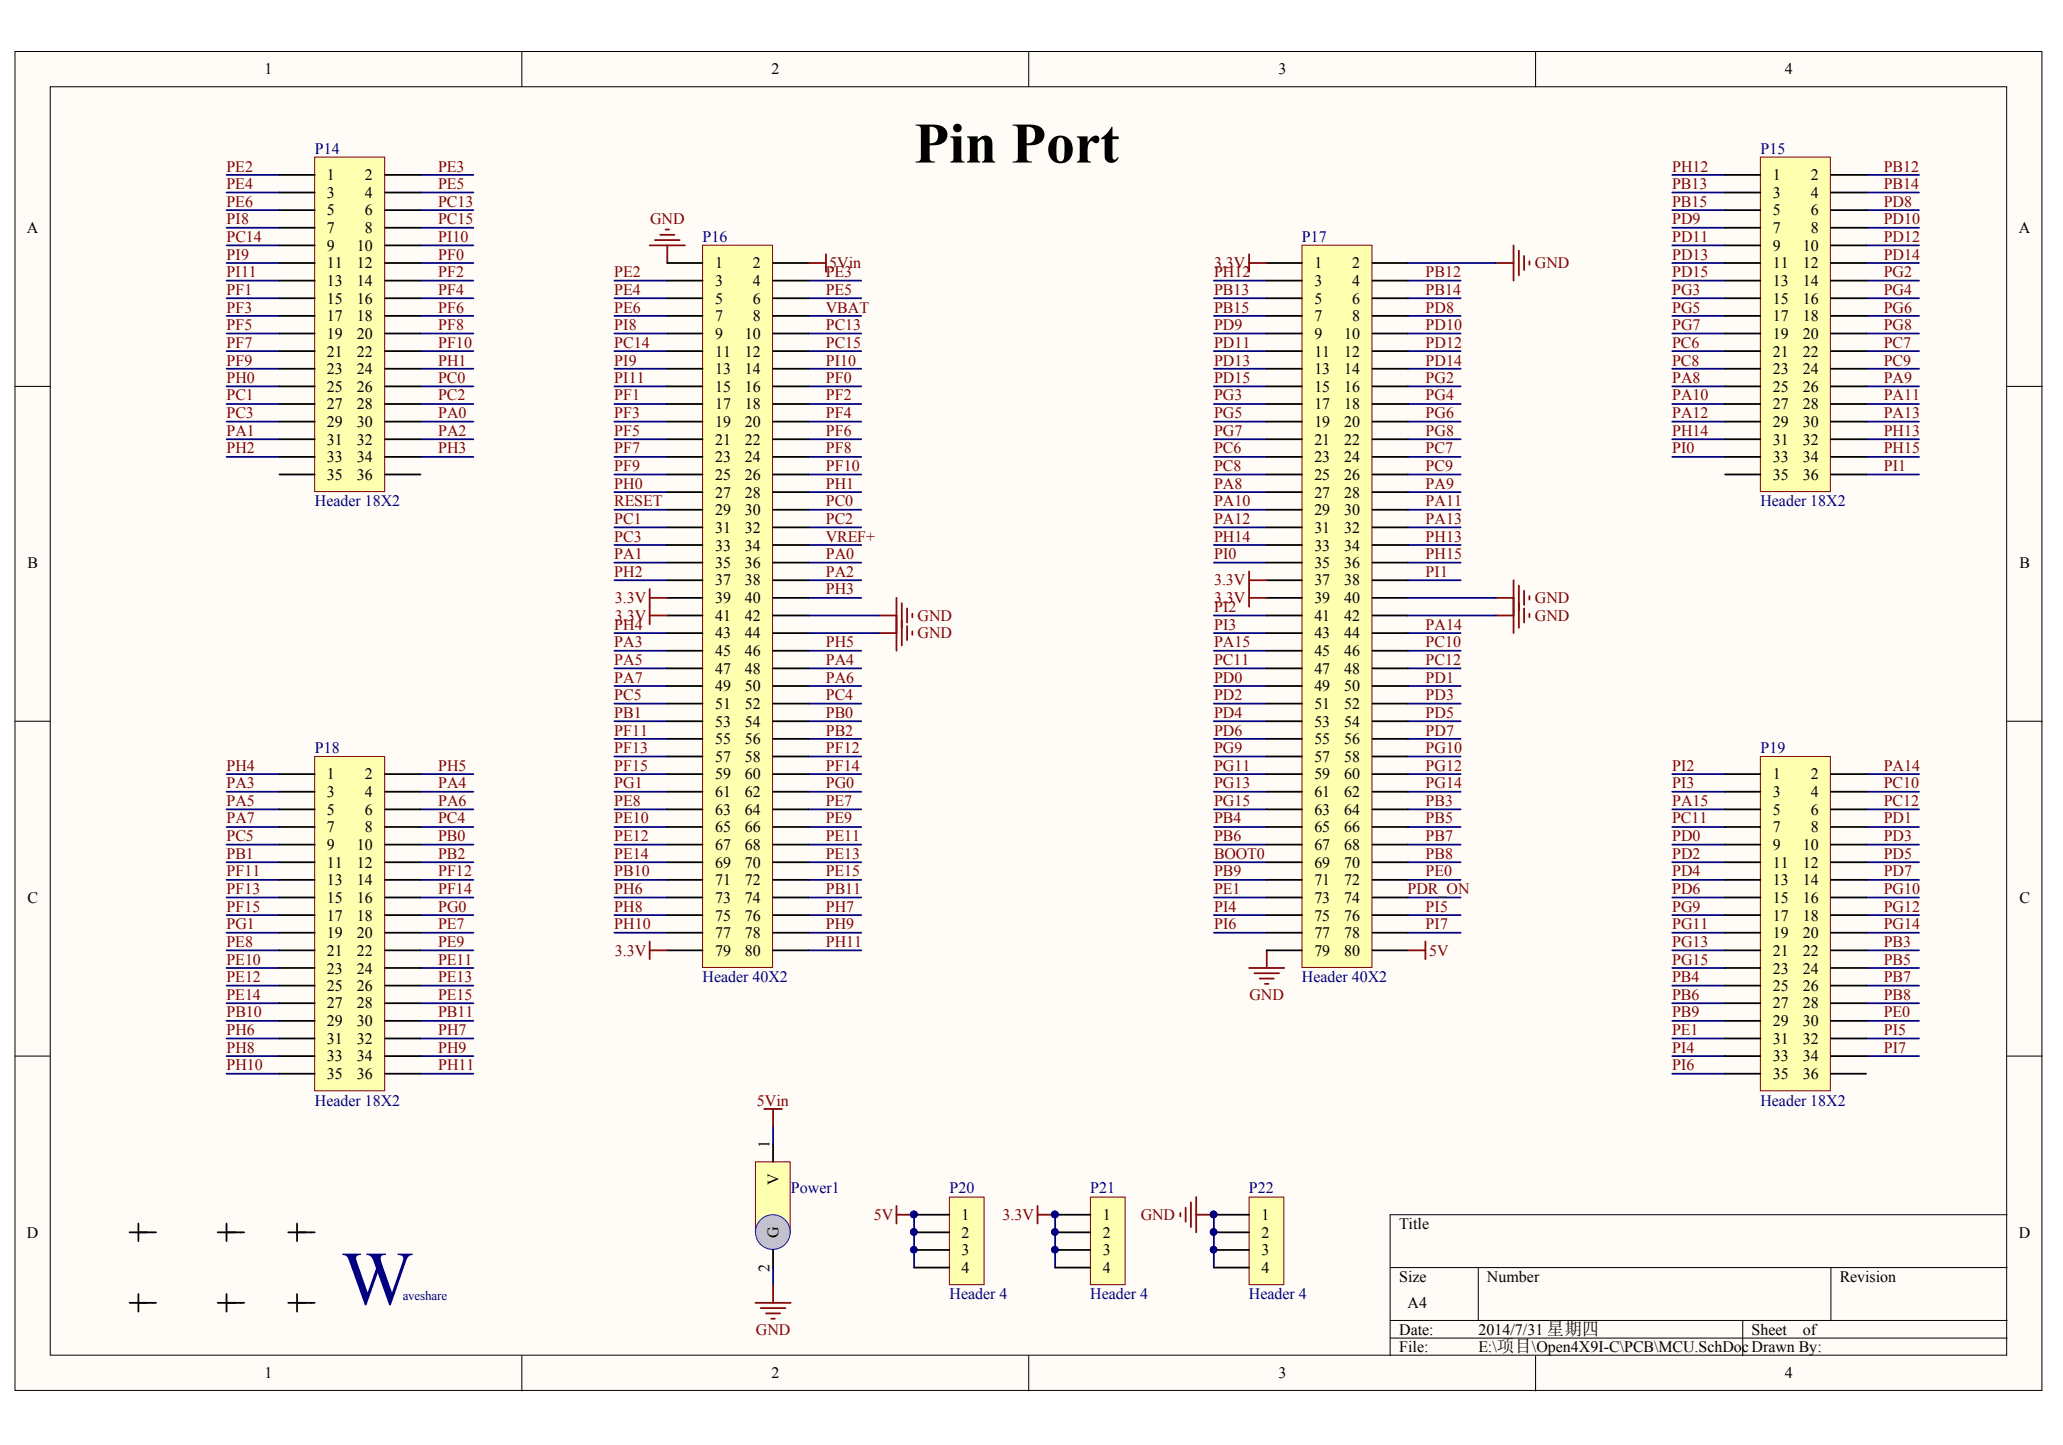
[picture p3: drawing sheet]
<svg xmlns="http://www.w3.org/2000/svg" width="291mm" height="204mm" viewBox="0 0 291 204" stroke-linecap="round" stroke-linejoin="round" font-family="sans-serif">
<g fill="#fffcf8" stroke="#000" stroke-width=".14">
<path d="M2.1 7.3h286v188.9h-286z"/>
<path d="M7.1 12.2h276v179h-276z"/>
</g>
<g fill="none" stroke="#000" stroke-width=".14">
<path d="M73.6 7.3v4.9M145.1 7.3v4.9M216.6 7.3v4.9M2.1 54.5h5M283.2 54.5h4.9M2.1 101.8h5M283.2 101.8h4.9M2.1 149h5M283.2 149h4.9M196.1 178.9h87.1M208.6 178.9v7.4M258.3 178.9v7.4"/>
<path d="M283.2 171.4h-87.1v19.9M73.6 191.3v5M145.1 191.3v5M196.1 186.3h87.1M196.1 188.8h87.1M216.6 191.3v5M245.9 186.3v5"/>
</g>
<path d="M106.6 163.9h4.9v9.9h-4.9z" fill="#ffffb0" stroke="#800000" stroke-width=".14"/>
<circle cx="109" cy="173.9" r="2.45" fill="#c0c0c0" stroke="#00f" stroke-width=".14"/>
<path d="M109.1 161.5v2.4M109.1 176.4v2.5" fill="none" stroke="#000" stroke-width=".25"/>
<path d="M129 171.4v7.5M148.9 171.4v7.5M171.2 171.4v7.5" fill="none" stroke="#000080" stroke-width=".25"/>
<g fill="#000080" stroke="#000080" stroke-width=".14">
<circle cx="148.8" cy="171.4" r=".46"/>
<circle cx="171.2" cy="171.4" r=".46"/>
<circle cx="128.9" cy="171.4" r=".46"/>
</g>
<path d="M126.5 170.2v2.5M126.5 171.4h2.5" fill="none" stroke="#800000" stroke-width=".25"/>
<path d="M133.9 168.9h4.9v12.4h-4.9z" fill="#ffffb0" stroke="#800000" stroke-width=".14"/>
<path d="M129 171.4h4.9M129 173.9h4.9M129 176.4h4.9M129 178.9h4.9" fill="none" stroke="#000" stroke-width=".25"/>
<g fill="#000080" stroke="#000080" stroke-width=".14">
<circle cx="128.9" cy="171.4" r=".46"/>
<circle cx="128.9" cy="173.8" r=".47"/>
<circle cx="128.9" cy="176.3" r=".46"/>
</g>
<path d="M153.8 168.9h4.9v12.4h-4.9z" fill="#ffffb0" stroke="#800000" stroke-width=".14"/>
<path d="M148.9 171.4h4.9M148.9 173.9h4.9M148.9 176.4h4.9M148.9 178.9h4.9" fill="none" stroke="#000" stroke-width=".25"/>
<g fill="#000080" stroke="#000080" stroke-width=".14">
<circle cx="148.8" cy="171.4" r=".46"/>
<circle cx="148.8" cy="173.8" r=".47"/>
<circle cx="148.8" cy="176.3" r=".46"/>
</g>
<path d="M176.2 168.9h4.9v12.4h-4.9z" fill="#ffffb0" stroke="#800000" stroke-width=".14"/>
<path d="M30.7 173.9h3.7M32 172.7v2.4M40.7 173.9h3.7M41.9 172.7v2.4M171.2 171.4h5M171.2 173.9h5M171.2 176.4h5M171.2 178.9h5M30.7 183.8h3.7M32 182.6v2.5M40.7 183.8h3.7M41.9 182.6v2.5" fill="none" stroke="#000" stroke-width=".25"/>
<g fill="#000080" stroke="#000080" stroke-width=".14">
<circle cx="171.2" cy="171.4" r=".46"/>
<circle cx="171.2" cy="173.8" r=".47"/>
<circle cx="171.2" cy="176.3" r=".46"/>
<circle cx="148.8" cy="171.4" r=".46"/>
</g>
<g fill="none" stroke="#000080" stroke-width=".25">
<path d="M86.7 39.6h7.4M114 39.6h7.5M171.2 39.6h7.5M198.6 39.6h7.5M86.7 42.1h7.4M86.7 44.6h7.4M86.7 47.1h7.4M86.7 49.5h7.4M86.7 59.5h7.4M86.7 57h7.4M86.7 54.5h7.4M86.7 52h7.4"/>
<path d="M114 42.1h7.5M114 44.6h7.5M114 47.1h7.5M114 49.5h7.5M114 59.5h7.5M114 57h7.5M114 54.5h7.5M114 52h7.5M171.2 42.1h7.5M171.2 44.6h7.5M171.2 47.1h7.5M171.2 49.5h7.5"/>
<path d="M171.2 59.5h7.5M171.2 57h7.5M171.2 54.5h7.5M171.2 52h7.5M198.6 42.1h7.5M198.6 44.6h7.5M198.6 47.1h7.5M198.6 49.5h7.5M198.6 59.5h7.5M198.6 57h7.5M198.6 54.5h7.5M198.6 52h7.5"/>
<path d="M86.7 62h7.4M86.7 79.4h7.4M86.7 76.9h7.4M86.7 64.5h7.4M86.7 67h7.4M86.7 69.4h7.4M86.7 71.9h7.4M86.7 74.4h7.4M114 62h7.5M114 79.4h7.5M114 76.9h7.5M114 64.5h7.5"/>
<path d="M114 67h7.5M114 69.4h7.5M114 71.9h7.5M114 74.4h7.5M171.2 62h7.5M171.2 79.4h7.5M171.2 76.9h7.5M171.2 64.5h7.5M171.2 67h7.5M171.2 69.4h7.5M171.2 71.9h7.5M171.2 74.4h7.5"/>
<path d="M198.6 62h7.5M198.6 79.4h7.5M198.6 76.9h7.5M198.6 64.5h7.5M198.6 67h7.5M198.6 69.4h7.5M198.6 71.9h7.5M198.6 74.4h7.5M86.7 91.8h7.4M86.7 89.3h7.4M86.7 81.9h7.4M86.7 94.3h7.4"/>
<path d="M86.7 96.8h7.4M86.7 99.3h7.4M114 91.8h7.5M114 81.9h7.5M114 94.3h7.5M114 96.8h7.5M114 99.3h7.5M114 84.4h7.5M171.2 91.8h7.5M171.2 89.3h7.5M171.2 94.3h7.5M171.2 96.8h7.5"/>
<path d="M171.2 99.3h7.5M171.2 86.9h7.5M198.6 91.8h7.5M198.6 89.3h7.5M198.6 81.9h7.5M198.6 94.3h7.5M198.6 96.8h7.5M198.6 99.3h7.5M86.7 116.7h7.4M86.7 114.2h7.4M86.7 111.7h7.4M86.7 109.2h7.4"/>
<path d="M86.7 106.7h7.4M86.7 101.8h7.4M86.7 104.3h7.4M86.7 119.2h7.4M114 116.7h7.5M114 114.2h7.5M114 111.7h7.5M114 109.2h7.5M114 106.7h7.5M114 101.8h7.5M114 104.3h7.5M114 119.2h7.5"/>
<path d="M171.2 116.7h7.5M171.2 114.2h7.5M171.2 111.7h7.5M171.2 109.2h7.5M171.2 106.7h7.5M171.2 101.8h7.5M171.2 104.3h7.5M171.2 119.2h7.5M198.6 116.7h7.5M198.6 114.2h7.5M198.6 111.7h7.5M198.6 109.2h7.5"/>
<path d="M198.6 106.7h7.5M198.6 101.8h7.5M198.6 104.3h7.5M198.6 119.2h7.5M86.7 131.6h7.4M86.7 121.7h7.4M86.7 124.2h7.4M86.7 126.6h7.4M86.7 129.1h7.4M114 131.6h7.5M114 121.7h7.5M114 124.2h7.5"/>
<path d="M114 126.6h7.5M114 129.1h7.5M114 134.1h7.5M171.2 131.6h7.5M171.2 121.7h7.5M171.2 124.2h7.5M171.2 126.6h7.5M171.2 129.1h7.5M198.6 131.6h7.5M198.6 121.7h7.5M198.6 124.2h7.5M198.6 126.6h7.5"/>
<path d="M198.6 129.1h7.5M109.1 159v2.5M109.1 178.9v2.5"/>
</g>
<g fill="none" stroke="#800000" stroke-width=".25">
<path d="M91.7 34.6h4.9M92.4 33.9h3.5M93.1 33.1h2M93.9 32.4h.5M94.1 34.6v2.5M176.2 136.6h5M177 137.3h3.4M177.7 138.1h2M178.5 138.8h.5M178.7 134.1v2.5M107.8 156.5h2.5M109.1 156.5v2.5"/>
<path d="M146.4 171.4h2.5M146.4 170.2v2.5M166.5 171.2v.5M167.3 170.4v2M168 169.7v3.5M168.8 168.9v5M168.8 171.4h2.4M106.6 183.8h5M107.3 184.6h3.5M108.1 185.3h2M108.8 186.1h.5M109.1 181.4v2.4"/>
</g>
<path d="M33.9 173.9h.1M43.9 173.9h.1M33.9 183.9h.1M43.9 183.9h.1" fill="none" stroke="#00f" stroke-width=".25"/>
<path d="M99.1 34.6h9.9v101.9h-9.9z" fill="#ffffb0" stroke="#800000" stroke-width=".14"/>
<g fill="none" stroke="#000" stroke-width=".25">
<path d="M94.1 37.1h5M94.1 39.6h5M109.1 37.1h4.9M109.1 39.6h4.9M94.1 42.1h5M94.1 44.6h5M94.1 47.1h5M94.1 49.5h5M94.1 52h5M94.1 54.5h5M94.1 57h5M94.1 59.5h5"/>
<path d="M109.1 42.1h4.9M109.1 44.6h4.9M109.1 47.1h4.9M109.1 49.5h4.9M109.1 52h4.9M109.1 54.5h4.9M109.1 57h4.9M109.1 59.5h4.9M94.1 62h5M94.1 64.5h5M94.1 67h5M94.1 69.4h5"/>
<path d="M94.1 71.9h5M94.1 74.4h5M94.1 76.9h5M94.1 79.4h5M109.1 62h4.9M109.1 64.5h4.9M109.1 67h4.9M109.1 69.4h4.9M109.1 71.9h4.9M109.1 74.4h4.9M109.1 76.9h4.9M109.1 79.4h4.9"/>
<path d="M94.1 81.9h5M94.1 84.4h5M94.1 86.9h5M94.1 89.3h5M94.1 91.8h5M94.1 94.3h5M94.1 96.8h5M94.1 99.3h5M109.1 81.9h4.9M109.1 84.4h4.9M109.1 86.9h4.9M109.1 89.3h4.9"/>
<path d="M109.1 91.8h4.9M109.1 94.3h4.9M109.1 96.8h4.9M109.1 99.3h4.9M94.1 101.8h5M94.1 104.3h5M94.1 106.7h5M94.1 109.2h5M94.1 111.7h5M94.1 114.2h5M94.1 116.7h5M94.1 119.2h5"/>
<path d="M109.1 101.8h4.9M109.1 104.3h4.9M109.1 106.7h4.9M109.1 109.2h4.9M109.1 111.7h4.9M109.1 114.2h4.9M109.1 116.7h4.9M109.1 119.2h4.9M94.1 121.7h5M94.1 124.2h5M94.1 126.6h5M94.1 129.1h5"/>
<path d="M94.1 131.6h5M94.1 134.1h5M109.1 121.7h4.9M109.1 124.2h4.9M109.1 126.6h4.9M109.1 129.1h4.9M109.1 131.6h4.9M109.1 134.1h4.9"/>
</g>
<path d="M183.7 34.6h9.9v101.9h-9.9z" fill="#ffffb0" stroke="#800000" stroke-width=".14"/>
<g fill="none" stroke="#000" stroke-width=".25">
<path d="M178.7 37.1h5M178.7 39.6h5M193.6 37.1h5M193.6 39.6h5M178.7 42.1h5M178.7 44.6h5M178.7 47.1h5M178.7 49.5h5M178.7 52h5M178.7 54.5h5M178.7 57h5M178.7 59.5h5"/>
<path d="M193.6 42.1h5M193.6 44.6h5M193.6 47.1h5M193.6 49.5h5M193.6 52h5M193.6 54.5h5M193.6 57h5M193.6 59.5h5M178.7 62h5M178.7 64.5h5M178.7 67h5M178.7 69.4h5"/>
<path d="M178.7 71.9h5M178.7 74.4h5M178.7 76.9h5M178.7 79.4h5M193.6 62h5M193.6 64.5h5M193.6 67h5M193.6 69.4h5M193.6 71.9h5M193.6 74.4h5M193.6 76.9h5M193.6 79.4h5"/>
<path d="M178.7 81.9h5M178.7 84.4h5M178.7 86.9h5M178.7 89.3h5M178.7 91.8h5M178.7 94.3h5M178.7 96.8h5M178.7 99.3h5M193.6 81.9h5M193.6 84.4h5M193.6 86.9h5M193.6 89.3h5"/>
<path d="M193.6 91.8h5M193.6 94.3h5M193.6 96.8h5M193.6 99.3h5M178.7 101.8h5M178.7 104.3h5M178.7 106.7h5M178.7 109.2h5M178.7 111.7h5M178.7 114.2h5M178.7 116.7h5M178.7 119.2h5"/>
<path d="M193.6 101.8h5M193.6 104.3h5M193.6 106.7h5M193.6 109.2h5M193.6 111.7h5M193.6 114.2h5M193.6 116.7h5M193.6 119.2h5M178.7 121.7h5M178.7 124.2h5M178.7 126.6h5M178.7 129.1h5"/>
<path d="M178.7 131.6h5M178.7 134.1h5M193.6 121.7h5M193.6 124.2h5M193.6 126.6h5M193.6 129.1h5M193.6 131.6h5M193.6 134.1h5"/>
</g>
<g fill="none" stroke="#800000" stroke-width=".25">
<path d="M211 37.1h2.5M213.5 34.6v5M214.3 35.4v3.5M215 36.1v2M215.8 36.9v.5M124 86.9h2.5M124 89.3h2.5M126.5 84.4v7.4M127.2 85.1v6M128 85.9v1.9M128 88.3v2M128.7 86.6v.5"/>
<path d="M128.7 89.1v.5M211 86.9h2.5M211 84.4h2.5M213.5 81.9v7.4M214.3 82.6v6M215 83.4v2M215 85.9v1.9M215.8 84.1v.5M215.8 86.6v.5"/>
</g>
<g fill="none" stroke="#000080" stroke-width=".25">
<path d="M32 37.1h7.4M32 24.7h7.4M32 27.2h7.4M32 29.7h7.4M32 32.1h7.4M32 34.6h7.4M32 39.6h7.4M59.3 37.1h7.5M59.3 24.7h7.5M59.3 27.2h7.5M59.3 29.7h7.5M59.3 32.1h7.5"/>
<path d="M59.3 34.6h7.5M59.3 39.6h7.5M198.6 37.1h12.4M235.9 37.1h7.5M235.9 24.7h7.5M235.9 27.2h7.5M235.9 29.7h7.5M235.9 32.1h7.5M235.9 34.6h7.5M235.9 39.6h7.5M263.3 37.1h7.4M263.3 24.7h7.4"/>
<path d="M263.3 27.2h7.4M263.3 29.7h7.4M263.3 32.1h7.4M263.3 34.6h7.4M263.3 39.6h7.4M32 47.1h7.4M32 44.6h7.4M32 42.1h7.4M32 49.5h7.4M32 52h7.4M32 54.5h7.4M32 57h7.4"/>
<path d="M32 59.5h7.4M59.3 47.1h7.5M59.3 44.6h7.5M59.3 42.1h7.5M59.3 49.5h7.5M59.3 52h7.5M59.3 54.5h7.5M59.3 57h7.5M59.3 59.5h7.5M235.9 47.1h7.5M235.9 44.6h7.5M235.9 42.1h7.5"/>
<path d="M235.9 49.5h7.5M235.9 52h7.5M235.9 54.5h7.5M235.9 57h7.5M235.9 59.5h7.5M263.3 47.1h7.4M263.3 44.6h7.4M263.3 42.1h7.4M263.3 49.5h7.4M263.3 52h7.4M263.3 54.5h7.4M263.3 57h7.4"/>
<path d="M263.3 59.5h7.4M32 64.5h7.4M32 62h7.4M59.3 64.5h7.5M59.3 62h7.5M235.9 64.5h7.5M235.9 62h7.5M263.3 64.5h7.4M263.3 62h7.4M263.3 67h7.4M114 86.9h10M114 89.3h10"/>
<path d="M198.6 86.9h12.4M198.6 84.4h12.4M32 111.7h7.4M32 109.2h7.4M32 114.2h7.4M32 116.7h7.4M32 119.2h7.4M59.3 111.7h7.5M59.3 109.2h7.5M59.3 114.2h7.5M59.3 116.7h7.5M59.3 119.2h7.5"/>
<path d="M235.9 111.7h7.5M235.9 109.2h7.5M235.9 114.2h7.5M235.9 116.7h7.5M235.9 119.2h7.5M263.3 111.7h7.4M263.3 109.2h7.4M263.3 114.2h7.4M263.3 116.7h7.4M263.3 119.2h7.4M32 136.6h7.4M32 134.1h7.4"/>
<path d="M32 131.6h7.4M32 129.1h7.4M32 126.6h7.4M32 121.7h7.4M32 124.2h7.4M32 139.1h7.4M59.3 136.6h7.5M59.3 134.1h7.5M59.3 131.6h7.5M59.3 129.1h7.5M59.3 126.6h7.5M59.3 121.7h7.5"/>
<path d="M59.3 124.2h7.5M59.3 139.1h7.5M235.9 136.6h7.5M235.9 134.1h7.5M235.9 131.6h7.5M235.9 129.1h7.5M235.9 126.6h7.5M235.9 121.7h7.5M235.9 124.2h7.5M235.9 139.1h7.5M263.3 136.6h7.4M263.3 134.1h7.4"/>
<path d="M263.3 131.6h7.4M263.3 129.1h7.4M263.3 126.6h7.4M263.3 121.7h7.4M263.3 124.2h7.4M263.3 139.1h7.4M32 151.5h7.4M32 141.6h7.4M32 144.1h7.4M32 146.5h7.4M32 149h7.4M59.3 151.5h7.5"/>
<path d="M59.3 141.6h7.5M59.3 144.1h7.5M59.3 146.5h7.5M59.3 149h7.5M235.9 151.5h7.5M235.9 141.6h7.5M235.9 144.1h7.5M235.9 146.5h7.5M235.9 149h7.5M263.3 141.6h7.4M263.3 144.1h7.4M263.3 146.5h7.4"/>
<path d="M263.3 149h7.4"/>
</g>
<path d="M44.4 22.2h9.9v47.2h-9.9z" fill="#ffffb0" stroke="#800000" stroke-width=".14"/>
<g fill="none" stroke="#000" stroke-width=".25">
<path d="M39.4 24.7h5M39.4 27.2h5M39.4 29.7h5M39.4 32.1h5M39.4 34.6h5M39.4 37.1h5M39.4 39.6h5M54.3 24.7h5M54.3 27.2h5M54.3 29.7h5M54.3 32.1h5M54.3 34.6h5"/>
<path d="M54.3 37.1h5M54.3 39.6h5M39.4 42.1h5M39.4 44.6h5M39.4 47.1h5M39.4 49.5h5M39.4 52h5M39.4 54.5h5M39.4 57h5M39.4 59.5h5M54.3 42.1h5M54.3 44.6h5"/>
<path d="M54.3 47.1h5M54.3 49.5h5M54.3 52h5M54.3 54.5h5M54.3 57h5M54.3 59.5h5M39.4 62h5M39.4 64.5h5M39.4 67h5M54.3 62h5M54.3 64.5h5M54.3 67h5"/>
</g>
<path d="M44.4 106.7h9.9v47.2h-9.9z" fill="#ffffb0" stroke="#800000" stroke-width=".14"/>
<g fill="none" stroke="#000" stroke-width=".25">
<path d="M39.4 109.2h5M39.4 111.7h5M39.4 114.2h5M39.4 116.7h5M39.4 119.2h5M54.3 109.2h5M54.3 111.7h5M54.3 114.2h5M54.3 116.7h5M54.3 119.2h5M39.4 121.7h5M39.4 124.2h5"/>
<path d="M39.4 126.6h5M39.4 129.1h5M39.4 131.6h5M39.4 134.1h5M39.4 136.6h5M39.4 139.1h5M54.3 121.7h5M54.3 124.2h5M54.3 126.6h5M54.3 129.1h5M54.3 131.6h5M54.3 134.1h5"/>
<path d="M54.3 136.6h5M54.3 139.1h5M39.4 141.6h5M39.4 144.1h5M39.4 146.5h5M39.4 149h5M39.4 151.5h5M54.3 141.6h5M54.3 144.1h5M54.3 146.5h5M54.3 149h5M54.3 151.5h5"/>
</g>
<path d="M248.3 22.2h9.9v47.2h-9.9z" fill="#ffffb0" stroke="#800000" stroke-width=".14"/>
<g fill="none" stroke="#000" stroke-width=".25">
<path d="M243.4 24.7h4.9M243.4 27.2h4.9M243.4 29.7h4.9M243.4 32.1h4.9M243.4 34.6h4.9M243.4 37.1h4.9M243.4 39.6h4.9M258.3 24.7h5M258.3 27.2h5M258.3 29.7h5M258.3 32.1h5M258.3 34.6h5"/>
<path d="M258.3 37.1h5M258.3 39.6h5M243.4 42.1h4.9M243.4 44.6h4.9M243.4 47.1h4.9M243.4 49.5h4.9M243.4 52h4.9M243.4 54.5h4.9M243.4 57h4.9M243.4 59.5h4.9M258.3 42.1h5M258.3 44.6h5"/>
<path d="M258.3 47.1h5M258.3 49.5h5M258.3 52h5M258.3 54.5h5M258.3 57h5M258.3 59.5h5M243.4 62h4.9M243.4 64.5h4.9M243.4 67h4.9M258.3 62h5M258.3 64.5h5M258.3 67h5"/>
</g>
<path d="M248.3 106.7h9.9v47.2h-9.9z" fill="#ffffb0" stroke="#800000" stroke-width=".14"/>
<g fill="none" stroke="#000" stroke-width=".25">
<path d="M243.4 109.2h4.9M243.4 111.7h4.9M243.4 114.2h4.9M243.4 116.7h4.9M243.4 119.2h4.9M258.3 109.2h5M258.3 111.7h5M258.3 114.2h5M258.3 116.7h5M258.3 119.2h5M243.4 121.7h4.9M243.4 124.2h4.9"/>
<path d="M243.4 126.6h4.9M243.4 129.1h4.9M243.4 131.6h4.9M243.4 134.1h4.9M243.4 136.6h4.9M243.4 139.1h4.9M258.3 121.7h5M258.3 124.2h5M258.3 126.6h5M258.3 129.1h5M258.3 131.6h5M258.3 134.1h5"/>
<path d="M258.3 136.6h5M258.3 139.1h5M243.4 141.6h4.9M243.4 144.1h4.9M243.4 146.5h4.9M243.4 149h4.9M243.4 151.5h4.9M258.3 141.6h5M258.3 144.1h5M258.3 146.5h5M258.3 149h5M258.3 151.5h5"/>
<path d="M18.3 173.9h3.7M19.5 172.7v2.4M18.3 183.8h3.7M19.5 182.6v2.5"/>
</g>
<g fill="none" stroke="#800000" stroke-width=".25">
<path d="M114 37.1h2.5M116.5 35.9v2.5M176.2 35.9v2.5M176.2 37.1h2.5M91.7 83.1v5M91.7 84.4h2.4M91.7 86.9h2.4M176.2 84.4h2.5M176.2 80.6v5M176.2 81.9h2.5M91.7 132.9v2.4M91.7 134.1h2.4"/>
<path d="M198.6 134.1h2.5M201.1 132.9v2.4"/>
</g>
<path d="M21.5 173.9h.1M21.5 183.9h.1" fill="none" stroke="#00f" stroke-width=".25"/>
<text font-size="10.8" fill="#000080" x="48.2" y="184">W</text>
<text font-size="8.1" x="129" y="22.9">Pin Port</text>
<g font-size="2.3">
<text x="37.3" y="10.5">1</text>
<text x="108.8" y="10.5">2</text>
<text x="180.4" y="10.5">3</text>
<text x="251.8" y="10.5">4</text>
<text x="46.1" y="25.4">1</text>
<text x="46.1" y="27.9">3</text>
<text x="51.5" y="25.4">2</text>
<text x="51.5" y="27.9">4</text>
<text x="250.1" y="25.4">1</text>
<text x="250.1" y="27.9">3</text>
<text x="255.5" y="25.4">2</text>
<text x="255.5" y="27.9">4</text>
<text x="3.8" y="32.9">A</text>
<text x="46.1" y="30.4">5</text>
<text x="46.1" y="32.9">7</text>
<text x="46.1" y="35.4">9</text>
<text x="50.3" y="35.4">10</text>
<text x="51.5" y="30.4">6</text>
<text x="51.5" y="32.9">8</text>
<text x="250.1" y="30.4">5</text>
<text x="250.1" y="32.9">7</text>
<text x="250.1" y="35.4">9</text>
<text x="254.3" y="35.4">10</text>
<text x="255.5" y="30.4">6</text>
<text x="255.5" y="32.9">8</text>
<text x="284.8" y="32.9">A</text>
<text x="46.1" y="37.9">11</text>
<text x="46.1" y="40.4">13</text>
<text x="50.3" y="37.9">12</text>
<text x="50.3" y="40.4">14</text>
<text x="100.9" y="37.9">1</text>
<text x="100.9" y="40.4">3</text>
<text x="106.2" y="37.9">2</text>
<text x="106.2" y="40.4">4</text>
<text x="185.4" y="37.9">1</text>
<text x="185.4" y="40.4">3</text>
<text x="190.8" y="37.9">2</text>
<text x="190.8" y="40.4">4</text>
<text x="250.1" y="37.9">11</text>
<text x="250.1" y="40.4">13</text>
<text x="254.3" y="37.9">12</text>
<text x="254.3" y="40.4">14</text>
<text x="46.1" y="42.9">15</text>
<text x="46.1" y="45.3">17</text>
<text x="46.1" y="47.9">19</text>
<text x="50.3" y="42.9">16</text>
<text x="50.3" y="45.3">18</text>
<text x="50.3" y="47.9">20</text>
<text x="100.9" y="42.9">5</text>
<text x="100.9" y="45.3">7</text>
<text x="100.9" y="47.9">9</text>
<text x="105.1" y="47.9">10</text>
<text x="106.2" y="42.9">6</text>
<text x="106.2" y="45.3">8</text>
<text x="185.4" y="42.9">5</text>
<text x="185.4" y="45.3">7</text>
<text x="185.4" y="47.9">9</text>
<text x="189.6" y="47.9">10</text>
<text x="190.8" y="42.9">6</text>
<text x="190.8" y="45.3">8</text>
<text x="250.1" y="42.9">15</text>
<text x="250.1" y="45.3">17</text>
<text x="250.1" y="47.9">19</text>
<text x="254.3" y="42.9">16</text>
<text x="254.3" y="45.3">18</text>
<text x="254.3" y="47.9">20</text>
<text x="46.1" y="50.3">21</text>
<text x="46.1" y="52.8">23</text>
<text x="50.3" y="50.3">22</text>
<text x="50.3" y="52.8">24</text>
<text x="100.9" y="50.3">11</text>
<text x="100.9" y="52.8">13</text>
<text x="105.1" y="50.3">12</text>
<text x="105.1" y="52.8">14</text>
<text x="185.4" y="50.3">11</text>
<text x="185.4" y="52.8">13</text>
<text x="189.6" y="50.3">12</text>
<text x="189.6" y="52.8">14</text>
<text x="250.1" y="50.3">21</text>
<text x="250.1" y="52.8">23</text>
<text x="254.3" y="50.3">22</text>
<text x="254.3" y="52.8">24</text>
<text x="46.1" y="55.3">25</text>
<text x="46.1" y="57.8">27</text>
<text x="50.3" y="55.3">26</text>
<text x="50.3" y="57.8">28</text>
<text x="100.9" y="55.3">15</text>
<text x="100.9" y="57.8">17</text>
<text x="105.1" y="55.3">16</text>
<text x="105.1" y="57.8">18</text>
<text x="185.4" y="55.3">15</text>
<text x="185.4" y="57.8">17</text>
<text x="189.6" y="55.3">16</text>
<text x="189.6" y="57.8">18</text>
<text x="250.1" y="55.3">25</text>
<text x="250.1" y="57.8">27</text>
<text x="254.3" y="55.3">26</text>
<text x="254.3" y="57.8">28</text>
<text x="46.1" y="60.2">29</text>
<text x="46.1" y="62.8">31</text>
<text x="46.1" y="65.2">33</text>
<text x="50.3" y="60.2">30</text>
<text x="50.3" y="62.8">32</text>
<text x="50.3" y="65.2">34</text>
<text x="100.9" y="60.2">19</text>
<text x="100.9" y="62.8">21</text>
<text x="100.9" y="65.2">23</text>
<text x="105.1" y="60.2">20</text>
<text x="105.1" y="62.8">22</text>
<text x="105.1" y="65.2">24</text>
<text x="185.4" y="60.2">19</text>
<text x="185.4" y="62.8">21</text>
<text x="185.4" y="65.2">23</text>
<text x="189.6" y="60.2">20</text>
<text x="189.6" y="62.8">22</text>
<text x="189.6" y="65.2">24</text>
<text x="250.1" y="60.2">29</text>
<text x="250.1" y="62.8">31</text>
<text x="250.1" y="65.2">33</text>
<text x="254.3" y="60.2">30</text>
<text x="254.3" y="62.8">32</text>
<text x="254.3" y="65.2">34</text>
<text x="46.1" y="67.7">35</text>
<text x="50.3" y="67.7">36</text>
<text x="100.9" y="67.7">25</text>
<text x="100.9" y="70.2">27</text>
<text x="105.1" y="67.7">26</text>
<text x="105.1" y="70.2">28</text>
<text x="185.4" y="67.7">25</text>
<text x="185.4" y="70.2">27</text>
<text x="189.6" y="67.7">26</text>
<text x="189.6" y="70.2">28</text>
<text x="250.1" y="67.7">35</text>
<text x="254.3" y="67.7">36</text>
<text x="100.9" y="72.7">29</text>
<text x="100.9" y="75.2">31</text>
<text x="100.9" y="77.7">33</text>
<text x="105.1" y="72.7">30</text>
<text x="105.1" y="75.2">32</text>
<text x="105.1" y="77.7">34</text>
<text x="185.4" y="72.7">29</text>
<text x="185.4" y="75.2">31</text>
<text x="185.4" y="77.7">33</text>
<text x="189.6" y="72.7">30</text>
<text x="189.6" y="75.2">32</text>
<text x="189.6" y="77.7">34</text>
<text x="3.9" y="80.2">B</text>
<text x="100.9" y="80.2">35</text>
<text x="100.9" y="82.6">37</text>
<text x="105.1" y="80.2">36</text>
<text x="105.1" y="82.6">38</text>
<text x="185.4" y="80.2">35</text>
<text x="185.4" y="82.6">37</text>
<text x="189.6" y="80.2">36</text>
<text x="189.6" y="82.6">38</text>
<text x="284.9" y="80.2">B</text>
<text x="100.9" y="85.2">39</text>
<text x="100.9" y="87.6">41</text>
<text x="105.1" y="85.2">40</text>
<text x="105.1" y="87.6">42</text>
<text x="185.4" y="85.2">39</text>
<text x="185.4" y="87.6">41</text>
<text x="189.6" y="85.2">40</text>
<text x="189.6" y="87.6">42</text>
<text x="100.9" y="90.1">43</text>
<text x="100.9" y="92.6">45</text>
<text x="100.9" y="95.1">47</text>
<text x="105.1" y="90.1">44</text>
<text x="105.1" y="92.6">46</text>
<text x="105.1" y="95.1">48</text>
<text x="185.4" y="90.1">43</text>
<text x="185.4" y="92.6">45</text>
<text x="185.4" y="95.1">47</text>
<text x="189.6" y="90.1">44</text>
<text x="189.6" y="92.6">46</text>
<text x="189.6" y="95.1">48</text>
<text x="100.9" y="97.5">49</text>
<text x="100.9" y="100.1">51</text>
<text x="105.1" y="97.5">50</text>
<text x="105.1" y="100.1">52</text>
<text x="185.4" y="97.5">49</text>
<text x="185.4" y="100.1">51</text>
<text x="189.6" y="97.5">50</text>
<text x="189.6" y="100.1">52</text>
<text x="100.9" y="102.5">53</text>
<text x="100.9" y="105">55</text>
<text x="100.9" y="107.5">57</text>
<text x="105.1" y="102.5">54</text>
<text x="105.1" y="105">56</text>
<text x="105.1" y="107.5">58</text>
<text x="185.4" y="102.5">53</text>
<text x="185.4" y="105">55</text>
<text x="185.4" y="107.5">57</text>
<text x="189.6" y="102.5">54</text>
<text x="189.6" y="105">56</text>
<text x="189.6" y="107.5">58</text>
<text x="46.1" y="110">1</text>
<text x="46.1" y="112.5">3</text>
<text x="51.5" y="110">2</text>
<text x="51.5" y="112.5">4</text>
<text x="100.9" y="110">59</text>
<text x="100.9" y="112.5">61</text>
<text x="105.1" y="110">60</text>
<text x="105.1" y="112.5">62</text>
<text x="185.4" y="110">59</text>
<text x="185.4" y="112.5">61</text>
<text x="189.6" y="110">60</text>
<text x="189.6" y="112.5">62</text>
<text x="250.1" y="110">1</text>
<text x="250.1" y="112.5">3</text>
<text x="255.5" y="110">2</text>
<text x="255.5" y="112.5">4</text>
<text x="46.1" y="115">5</text>
<text x="46.1" y="117.5">7</text>
<text x="46.1" y="119.9">9</text>
<text x="50.3" y="119.9">10</text>
<text x="51.5" y="115">6</text>
<text x="51.5" y="117.5">8</text>
<text x="100.9" y="115">63</text>
<text x="100.9" y="117.5">65</text>
<text x="100.9" y="119.9">67</text>
<text x="105.1" y="115">64</text>
<text x="105.1" y="117.5">66</text>
<text x="105.1" y="119.9">68</text>
<text x="185.4" y="115">63</text>
<text x="185.4" y="117.5">65</text>
<text x="185.4" y="119.9">67</text>
<text x="189.6" y="115">64</text>
<text x="189.6" y="117.5">66</text>
<text x="189.6" y="119.9">68</text>
<text x="250.1" y="115">5</text>
<text x="250.1" y="117.5">7</text>
<text x="250.1" y="119.9">9</text>
<text x="254.3" y="119.9">10</text>
<text x="255.5" y="115">6</text>
<text x="255.5" y="117.5">8</text>
<text x="46.1" y="122.5">11</text>
<text x="46.1" y="124.9">13</text>
<text x="50.3" y="122.5">12</text>
<text x="50.3" y="124.9">14</text>
<text x="100.9" y="122.5">69</text>
<text x="100.9" y="124.9">71</text>
<text x="105.1" y="122.5">70</text>
<text x="105.1" y="124.9">72</text>
<text x="185.4" y="122.5">69</text>
<text x="185.4" y="124.9">71</text>
<text x="189.6" y="122.5">70</text>
<text x="189.6" y="124.9">72</text>
<text x="250.1" y="122.5">11</text>
<text x="250.1" y="124.9">13</text>
<text x="254.3" y="122.5">12</text>
<text x="254.3" y="124.9">14</text>
<text x="3.9" y="127.4">C</text>
<text x="46.1" y="127.4">15</text>
<text x="46.1" y="129.9">17</text>
<text x="50.3" y="127.4">16</text>
<text x="50.3" y="129.9">18</text>
<text x="100.9" y="127.4">73</text>
<text x="100.9" y="129.9">75</text>
<text x="105.1" y="127.4">74</text>
<text x="105.1" y="129.9">76</text>
<text x="185.4" y="127.4">73</text>
<text x="185.4" y="129.9">75</text>
<text x="189.6" y="127.4">74</text>
<text x="189.6" y="129.9">76</text>
<text x="250.1" y="127.4">15</text>
<text x="250.1" y="129.9">17</text>
<text x="254.3" y="127.4">16</text>
<text x="254.3" y="129.9">18</text>
<text x="284.9" y="127.4">C</text>
<text x="46.1" y="132.4">19</text>
<text x="46.1" y="134.8">21</text>
<text x="46.1" y="137.4">23</text>
<text x="50.3" y="132.4">20</text>
<text x="50.3" y="134.8">22</text>
<text x="50.3" y="137.4">24</text>
<text x="100.9" y="132.4">77</text>
<text x="100.9" y="134.8">79</text>
<text x="105.1" y="132.4">78</text>
<text x="105.1" y="134.8">80</text>
<text x="185.4" y="132.4">77</text>
<text x="185.4" y="134.8">79</text>
<text x="189.6" y="132.4">78</text>
<text x="189.6" y="134.8">80</text>
<text x="250.1" y="132.4">19</text>
<text x="250.1" y="134.8">21</text>
<text x="250.1" y="137.4">23</text>
<text x="254.3" y="132.4">20</text>
<text x="254.3" y="134.8">22</text>
<text x="254.3" y="137.4">24</text>
<text x="46.1" y="139.8">25</text>
<text x="46.1" y="142.3">27</text>
<text x="50.3" y="139.8">26</text>
<text x="50.3" y="142.3">28</text>
<text x="250.1" y="139.8">25</text>
<text x="250.1" y="142.3">27</text>
<text x="254.3" y="139.8">26</text>
<text x="254.3" y="142.3">28</text>
<text x="46.1" y="144.8">29</text>
<text x="46.1" y="147.3">31</text>
<text x="46.1" y="149.8">33</text>
<text x="50.3" y="144.8">30</text>
<text x="50.3" y="147.3">32</text>
<text x="50.3" y="149.8">34</text>
<text x="250.1" y="144.8">29</text>
<text x="250.1" y="147.3">31</text>
<text x="250.1" y="149.8">33</text>
<text x="254.3" y="144.8">30</text>
<text x="254.3" y="147.3">32</text>
<text x="254.3" y="149.8">34</text>
<text x="46.1" y="152.3">35</text>
<text x="50.3" y="152.3">36</text>
<text x="250.1" y="152.3">35</text>
<text x="254.3" y="152.3">36</text>
<text x="108.6" y="161.9" transform="rotate(-90 108.6 161.9)">1</text>
<text x="109.8" y="167.3" transform="rotate(-90 109.8 167.3)">V</text>
<text x="135.7" y="172.1">1</text>
<text x="155.6" y="172.1">1</text>
<text x="178" y="172.1">1</text>
<text x="197.4" y="173.4">Title</text>
<text x="3.8" y="174.7">D</text>
<text x="108.6" y="179.5" transform="rotate(-90 108.6 179.5)">2</text>
<text x="109.8" y="174.7" transform="rotate(-90 109.8 174.7)">G</text>
<text x="135.7" y="174.7">2</text>
<text x="135.7" y="177.1">3</text>
<text x="135.7" y="179.6">4</text>
<text x="155.6" y="174.7">2</text>
<text x="155.6" y="177.1">3</text>
<text x="155.6" y="179.6">4</text>
<text x="178" y="174.7">2</text>
<text x="178" y="177.1">3</text>
<text x="178" y="179.6">4</text>
<text x="284.8" y="174.7">D</text>
<text x="197.4" y="180.9">Size</text>
<text x="198.6" y="184.6">A4</text>
<text x="209.8" y="180.9">Number</text>
<text x="259.6" y="180.9">Revision</text>
<text x="197.4" y="188.3">Date:</text>
<text x="197.4" y="190.8">File:</text>
<text x="208.6" y="188.3">2014/7/31 星期四</text>
<text x="208.6" y="190.8">E:\项目\Open4X9I-C\PCB\MCU.SchDocDrawn By:</text>
<text x="247.1" y="188.3">Sheet</text>
<text x="254.4" y="188.3">of</text>
<text x="37.3" y="194.5">1</text>
<text x="108.8" y="194.5">2</text>
<text x="180.4" y="194.5">3</text>
<text x="251.8" y="194.5">4</text>
</g>
<g font-size="2.3" fill="#000080">
<text x="44.4" y="21.7">P14</text>
<text x="248.4" y="21.7">P15</text>
<text x="99.1" y="34.1">P16</text>
<text x="183.7" y="34.1">P17</text>
<text x="44.4" y="71.4">Header 18X2</text>
<text x="248.4" y="71.4">Header 18X2</text>
<text x="44.4" y="106.3">P18</text>
<text x="248.4" y="106.3">P19</text>
<text x="99.1" y="138.6">Header 40X2</text>
<text x="183.7" y="138.6">Header 40X2</text>
<text x="44.4" y="156">Header 18X2</text>
<text x="248.4" y="156">Header 18X2</text>
<text x="111.6" y="168.4">Power1</text>
<text x="134" y="168.4">P20</text>
<text x="153.8" y="168.4">P21</text>
<text x="176.2" y="168.4">P22</text>
<text x="134" y="183.3">Header 4</text>
<text x="153.8" y="183.3">Header 4</text>
<text x="176.2" y="183.3">Header 4</text>
</g>
<g font-size="2.3" fill="#800000">
<text x="32" y="24.2">PE2</text>
<text x="32" y="26.7">PE4</text>
<text x="32" y="29.2">PE6</text>
<text x="61.8" y="24.2">PE3</text>
<text x="61.8" y="26.7">PE5</text>
<text x="61.8" y="29.2">PC13</text>
<text x="235.9" y="24.2">PH12</text>
<text x="235.9" y="26.7">PB13</text>
<text x="235.9" y="29.2">PB15</text>
<text x="265.7" y="24.2">PB12</text>
<text x="265.7" y="26.7">PB14</text>
<text x="265.7" y="29.2">PD8</text>
<text x="32" y="31.7">PI8</text>
<text x="32" y="34.1">PC14</text>
<text x="61.8" y="31.7">PC15</text>
<text x="61.8" y="34.1">PI10</text>
<text x="91.7" y="31.7">GND</text>
<text x="235.9" y="31.7">PD9</text>
<text x="235.9" y="34.1">PD11</text>
<text x="265.7" y="31.7">PD10</text>
<text x="265.7" y="34.1">PD12</text>
<text x="32" y="36.7">PI9</text>
<text x="32" y="39.1">PI11</text>
<text x="32" y="41.6">PF1</text>
<text x="61.8" y="36.7">PF0</text>
<text x="61.8" y="39.1">PF2</text>
<text x="61.8" y="41.6">PF4</text>
<text x="86.7" y="39.1">PE2</text>
<text x="86.7" y="41.6">PE4</text>
<text x="116.5" y="39.1">PE3</text>
<text x="116.5" y="41.6">PE5</text>
<text x="117" y="37.9">5Vin</text>
<text x="171.3" y="39.1">PH12</text>
<text x="171.3" y="41.6">PB13</text>
<text x="171.3" y="37.9">3.3V</text>
<text x="201.1" y="39.1">PB12</text>
<text x="201.1" y="41.6">PB14</text>
<text x="216.5" y="37.9">GND</text>
<text x="235.9" y="36.7">PD13</text>
<text x="235.9" y="39.1">PD15</text>
<text x="235.9" y="41.6">PG3</text>
<text x="265.7" y="36.7">PD14</text>
<text x="265.7" y="39.1">PG2</text>
<text x="265.7" y="41.6">PG4</text>
<text x="32" y="44.1">PF3</text>
<text x="32" y="46.6">PF5</text>
<text x="61.8" y="44.1">PF6</text>
<text x="61.8" y="46.6">PF8</text>
<text x="86.7" y="44.1">PE6</text>
<text x="86.7" y="46.6">PI8</text>
<text x="116.5" y="44.1">VBAT</text>
<text x="116.5" y="46.6">PC13</text>
<text x="171.3" y="44.1">PB15</text>
<text x="171.3" y="46.6">PD9</text>
<text x="201.1" y="44.1">PD8</text>
<text x="201.1" y="46.6">PD10</text>
<text x="235.9" y="44.1">PG5</text>
<text x="235.9" y="46.6">PG7</text>
<text x="265.7" y="44.1">PG6</text>
<text x="265.7" y="46.6">PG8</text>
<text x="32" y="49">PF7</text>
<text x="32" y="51.6">PF9</text>
<text x="61.8" y="49">PF10</text>
<text x="61.8" y="51.6">PH1</text>
<text x="86.7" y="49">PC14</text>
<text x="86.7" y="51.6">PI9</text>
<text x="116.5" y="49">PC15</text>
<text x="116.5" y="51.6">PI10</text>
<text x="171.3" y="49">PD11</text>
<text x="171.3" y="51.6">PD13</text>
<text x="201.1" y="49">PD12</text>
<text x="201.1" y="51.6">PD14</text>
<text x="235.9" y="49">PC6</text>
<text x="235.9" y="51.6">PC8</text>
<text x="265.7" y="49">PC7</text>
<text x="265.7" y="51.6">PC9</text>
<text x="32" y="54">PH0</text>
<text x="32" y="56.5">PC1</text>
<text x="32" y="59">PC3</text>
<text x="61.8" y="54">PC0</text>
<text x="61.8" y="56.5">PC2</text>
<text x="61.8" y="59">PA0</text>
<text x="86.7" y="54">PI11</text>
<text x="86.7" y="56.5">PF1</text>
<text x="86.7" y="59">PF3</text>
<text x="116.5" y="54">PF0</text>
<text x="116.5" y="56.5">PF2</text>
<text x="116.5" y="59">PF4</text>
<text x="171.3" y="54">PD15</text>
<text x="171.3" y="56.5">PG3</text>
<text x="171.3" y="59">PG5</text>
<text x="201.1" y="54">PG2</text>
<text x="201.1" y="56.5">PG4</text>
<text x="201.1" y="59">PG6</text>
<text x="235.9" y="54">PA8</text>
<text x="235.9" y="56.5">PA10</text>
<text x="235.9" y="59">PA12</text>
<text x="265.7" y="54">PA9</text>
<text x="265.7" y="59">PA13</text>
<text x="265.7" y="56.5">PA11</text>
<text x="32" y="61.5">PA1</text>
<text x="32" y="64">PH2</text>
<text x="61.8" y="61.5">PA2</text>
<text x="61.8" y="64">PH3</text>
<text x="86.7" y="61.5">PF5</text>
<text x="86.7" y="64">PF7</text>
<text x="116.5" y="61.5">PF6</text>
<text x="116.5" y="64">PF8</text>
<text x="171.3" y="61.5">PG7</text>
<text x="171.3" y="64">PC6</text>
<text x="201.1" y="61.5">PG8</text>
<text x="201.1" y="64">PC7</text>
<text x="235.9" y="61.5">PH14</text>
<text x="235.9" y="64">PI0</text>
<text x="265.7" y="61.5">PH13</text>
<text x="265.7" y="64">PH15</text>
<text x="86.7" y="66.5">PF9</text>
<text x="86.7" y="69">PH0</text>
<text x="86.7" y="71.4">RESET</text>
<text x="116.5" y="66.5">PF10</text>
<text x="116.5" y="69">PH1</text>
<text x="116.5" y="71.4">PC0</text>
<text x="171.3" y="66.5">PC8</text>
<text x="171.3" y="69">PA8</text>
<text x="171.3" y="71.4">PA10</text>
<text x="201.1" y="66.5">PC9</text>
<text x="201.1" y="69">PA9</text>
<text x="201.1" y="71.4">PA11</text>
<text x="265.7" y="66.5">PI1</text>
<text x="86.7" y="74">PC1</text>
<text x="86.7" y="76.4">PC3</text>
<text x="116.5" y="74">PC2</text>
<text x="116.5" y="76.4">VREF+</text>
<text x="171.3" y="76.4">PH14</text>
<text x="171.3" y="74">PA12</text>
<text x="201.1" y="74">PA13</text>
<text x="201.1" y="76.4">PH13</text>
<text x="86.7" y="78.9">PA1</text>
<text x="86.7" y="81.4">PH2</text>
<text x="116.5" y="78.9">PA0</text>
<text x="116.5" y="81.4">PA2</text>
<text x="116.5" y="83.9">PH3</text>
<text x="171.3" y="78.9">PI0</text>
<text x="171.3" y="82.6">3.3V</text>
<text x="201.1" y="78.9">PH15</text>
<text x="201.1" y="81.4">PI1</text>
<text x="86.7" y="88.9">PH4</text>
<text x="86.7" y="85.2">3.3V</text>
<text x="86.7" y="87.6">3.3V</text>
<text x="129.5" y="87.6">GND</text>
<text x="171.3" y="86.3">PI2</text>
<text x="171.3" y="88.9">PI3</text>
<text x="171.3" y="85.2">3.3V</text>
<text x="201.1" y="88.9">PA14</text>
<text x="216.5" y="85.2">GND</text>
<text x="216.5" y="87.6">GND</text>
<text x="86.7" y="91.3">PA3</text>
<text x="86.7" y="93.8">PA5</text>
<text x="116.5" y="91.3">PH5</text>
<text x="116.5" y="93.8">PA4</text>
<text x="129.5" y="90.1">GND</text>
<text x="171.3" y="91.3">PA15</text>
<text x="171.3" y="93.8">PC11</text>
<text x="201.1" y="91.3">PC10</text>
<text x="201.1" y="93.8">PC12</text>
<text x="86.7" y="96.3">PA7</text>
<text x="86.7" y="98.8">PC5</text>
<text x="86.7" y="101.3">PB1</text>
<text x="116.5" y="96.3">PA6</text>
<text x="116.5" y="98.8">PC4</text>
<text x="116.5" y="101.3">PB0</text>
<text x="171.3" y="96.3">PD0</text>
<text x="171.3" y="98.8">PD2</text>
<text x="171.3" y="101.3">PD4</text>
<text x="201.1" y="96.3">PD1</text>
<text x="201.1" y="98.8">PD3</text>
<text x="201.1" y="101.3">PD5</text>
<text x="86.7" y="103.8">PF11</text>
<text x="86.7" y="106.3">PF13</text>
<text x="116.5" y="103.8">PB2</text>
<text x="116.5" y="106.3">PF12</text>
<text x="171.3" y="103.8">PD6</text>
<text x="171.3" y="106.3">PG9</text>
<text x="201.1" y="103.8">PD7</text>
<text x="201.1" y="106.3">PG10</text>
<text x="32" y="108.7">PH4</text>
<text x="32" y="111.3">PA3</text>
<text x="32" y="113.7">PA5</text>
<text x="61.8" y="108.7">PH5</text>
<text x="61.8" y="111.3">PA4</text>
<text x="61.8" y="113.7">PA6</text>
<text x="86.7" y="108.7">PF15</text>
<text x="86.7" y="111.3">PG1</text>
<text x="86.7" y="113.7">PE8</text>
<text x="116.5" y="108.7">PF14</text>
<text x="116.5" y="111.3">PG0</text>
<text x="116.5" y="113.7">PE7</text>
<text x="171.3" y="108.7">PG11</text>
<text x="171.3" y="111.3">PG13</text>
<text x="171.3" y="113.7">PG15</text>
<text x="201.1" y="108.7">PG12</text>
<text x="201.1" y="111.3">PG14</text>
<text x="201.1" y="113.7">PB3</text>
<text x="235.9" y="108.7">PI2</text>
<text x="235.9" y="111.3">PI3</text>
<text x="235.9" y="113.7">PA15</text>
<text x="265.7" y="108.7">PA14</text>
<text x="265.7" y="111.3">PC10</text>
<text x="265.7" y="113.7">PC12</text>
<text x="32" y="116.2">PA7</text>
<text x="32" y="118.7">PC5</text>
<text x="61.8" y="116.2">PC4</text>
<text x="61.8" y="118.7">PB0</text>
<text x="86.7" y="116.2">PE10</text>
<text x="86.7" y="118.7">PE12</text>
<text x="116.5" y="116.2">PE9</text>
<text x="116.5" y="118.7">PE11</text>
<text x="171.3" y="116.2">PB4</text>
<text x="171.3" y="118.7">PB6</text>
<text x="201.1" y="116.2">PB5</text>
<text x="201.1" y="118.7">PB7</text>
<text x="235.9" y="116.2">PC11</text>
<text x="235.9" y="118.7">PD0</text>
<text x="265.7" y="116.2">PD1</text>
<text x="265.7" y="118.7">PD3</text>
<text x="32" y="121.2">PB1</text>
<text x="32" y="123.6">PF11</text>
<text x="61.8" y="121.2">PB2</text>
<text x="61.8" y="123.6">PF12</text>
<text x="86.7" y="121.2">PE14</text>
<text x="86.7" y="123.6">PB10</text>
<text x="116.5" y="121.2">PE13</text>
<text x="116.5" y="123.6">PE15</text>
<text x="171.3" y="121.2">BOOT0</text>
<text x="171.3" y="123.6">PB9</text>
<text x="201.1" y="121.2">PB8</text>
<text x="201.1" y="123.6">PE0</text>
<text x="235.9" y="121.2">PD2</text>
<text x="235.9" y="123.6">PD4</text>
<text x="265.7" y="121.2">PD5</text>
<text x="265.7" y="123.6">PD7</text>
<text x="32" y="126.2">PF13</text>
<text x="32" y="128.6">PF15</text>
<text x="32" y="131.1">PG1</text>
<text x="61.8" y="126.2">PF14</text>
<text x="61.8" y="128.6">PG0</text>
<text x="61.8" y="131.1">PE7</text>
<text x="86.7" y="126.2">PH6</text>
<text x="86.7" y="128.6">PH8</text>
<text x="86.7" y="131.1">PH10</text>
<text x="116.5" y="126.2">PB11</text>
<text x="116.5" y="128.6">PH7</text>
<text x="116.5" y="131.1">PH9</text>
<text x="171.3" y="126.2">PE1</text>
<text x="171.3" y="128.6">PI4</text>
<text x="171.3" y="131.1">PI6</text>
<text x="198.6" y="126.2">PDR_ON</text>
<text x="201.1" y="128.6">PI5</text>
<text x="201.1" y="131.1">PI7</text>
<text x="235.9" y="126.2">PD6</text>
<text x="235.9" y="128.6">PG9</text>
<text x="235.9" y="131.1">PG11</text>
<text x="265.7" y="126.2">PG10</text>
<text x="265.7" y="128.6">PG12</text>
<text x="265.7" y="131.1">PG14</text>
<text x="32" y="133.6">PE8</text>
<text x="32" y="136.1">PE10</text>
<text x="61.8" y="133.6">PE9</text>
<text x="61.8" y="136.1">PE11</text>
<text x="86.7" y="134.8">3.3V</text>
<text x="116.5" y="133.6">PH11</text>
<text x="201.6" y="134.8">5V</text>
<text x="235.9" y="133.6">PG13</text>
<text x="235.9" y="136.1">PG15</text>
<text x="265.7" y="133.6">PB3</text>
<text x="265.7" y="136.1">PB5</text>
<text x="32" y="138.6">PE12</text>
<text x="32" y="141.1">PE14</text>
<text x="32" y="143.6">PB10</text>
<text x="61.8" y="138.6">PE13</text>
<text x="61.8" y="141.1">PE15</text>
<text x="61.8" y="143.6">PB11</text>
<text x="176.3" y="141.1">GND</text>
<text x="235.9" y="138.6">PB4</text>
<text x="235.9" y="141.1">PB6</text>
<text x="235.9" y="143.6">PB9</text>
<text x="265.7" y="138.6">PB7</text>
<text x="265.7" y="141.1">PB8</text>
<text x="265.7" y="143.6">PE0</text>
<text x="32" y="146">PH6</text>
<text x="32" y="148.6">PH8</text>
<text x="61.8" y="146">PH7</text>
<text x="61.8" y="148.6">PH9</text>
<text x="235.9" y="146">PE1</text>
<text x="235.9" y="148.6">PI4</text>
<text x="265.7" y="146">PI5</text>
<text x="265.7" y="148.6">PI7</text>
<text x="32" y="151">PH10</text>
<text x="61.8" y="151">PH11</text>
<text x="235.9" y="151">PI6</text>
<text x="106.8" y="156">5Vin</text>
<text x="123.3" y="172.1">5V</text>
<text x="141.4" y="172.1">3.3V</text>
<text x="160.9" y="172.1">GND</text>
<text x="106.7" y="188.3">GND</text>
</g>
<text font-size="1.8" fill="#000080" x="56.8" y="183.5">aveshare</text>
</svg>
